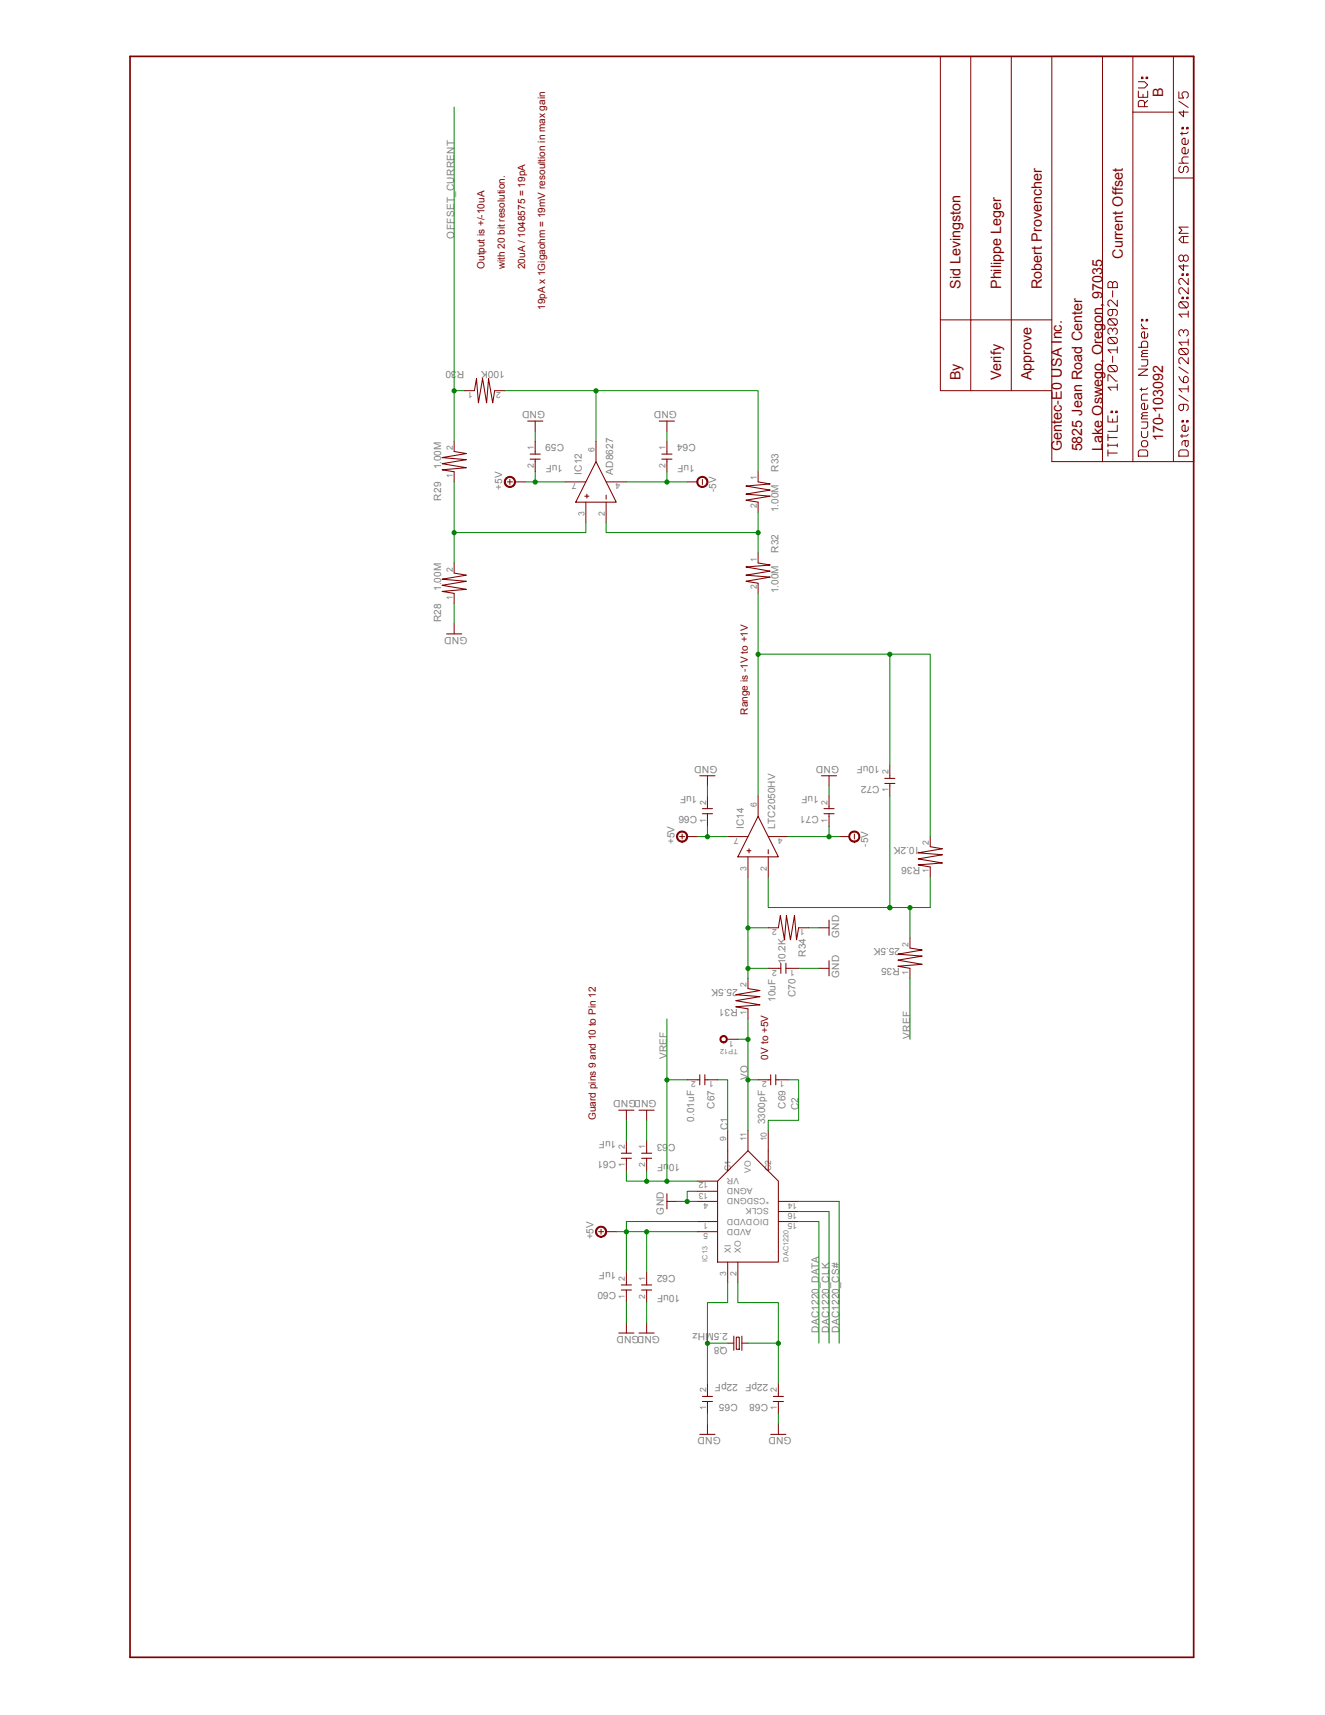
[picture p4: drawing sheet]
<svg xmlns="http://www.w3.org/2000/svg" width="216mm" height="279mm" viewBox="0 0 216 279" stroke-linecap="round" stroke-linejoin="round" font-family="sans-serif">
<g fill="none" stroke="#800000" stroke-width=".16">
<path d="M158.2 9.2v42.9h-5v-42.9M164.8 9.2v54.4M179.6 9.2v66M184.6 9.2v66M184.6 18.3h6.6M185.5 14.8v1.1h1.5v-1.1M185.5 13.3h1l.5 .5-.5 .5h-1M186 12.6h.2v.2h-.2zM186.2 15.3v.6M186.5 17.4v-.8l-.3-.2h-.5l-.2 .2v.8h1.5M186.8 12.6h.2v.2h-.2zM187 16.4l-.5 .5"/>
<path d="M191.2 18.3v-9.1h3.3v66h-3.3v-46.2M191.2 18.3v10.7M191.2 9.2h-19.8v66h19.8M192.1 15v1h.7l-.2-.8 .2-.2h.6l.2 .2v.5l-.2 .3M192.1 16.5l1.5 1M192.8 18v1l-.7-.7h1.5M191.2 29h3.3M192.1 26.6h1.5M192.3 27.1l-.2 .2v.6l.2 .2h.3l.2-.2v-.6l.3-.2h.3l.2 .2v.6l-.2 .2M192.6 20.7h.2v.3h-.2zM192.6 21.5v.5M192.8 38.5v1"/>
<path d="M193.4 20.7h.2v.3h-.2zM193.6 38.5h-1l-.5 .5 .5 .5h1M193.6 37h-1.5l.5 .5-.5 .5h1.5M193.6 24.3v.5l-.2 .3h-.6l-.2-.3v-.5l.2-.3h.3v1.1M193.6 22.8v.5l-.2 .2h-.6l-.2-.2v-.5l.2-.3h.3v1M193.6 21.5l-.2 .3h-1.1M193.6 25.6h-.8l-.2 .2v.5l.2 .3M153.2 52.1v11.5h18.2M171.4 52.1h-13.2v11.5M180.5 46.1l.3-.2h.2l.3 .2 .2-.2h.3l.3 .2v.8h-1.6zM180.8 59.5l1 1.1 .3-.3v-.5l-.3-.3h-1l-.3 .3v.5l.3 .3h1M180.8 55l1 1 .3-.3v-.5l-.3-.2h-1l-.3 .2v.5l.3 .3h1"/>
<path d="M180.8 51.9l1 1.1 .3-.3v-.5l-.3-.3h-1l-.3 .3v.5l.3 .3h1M181.3 58v1M181.3 54v-.3l-.3-.2h-.2l-.3 .2v.5l.3 .3M181.3 53.7l.2-.2h.3l.3 .2v.5l-.3 .3M181.3 46.1v.8M181.3 47.4v1M181.3 50.4v.8l-.3 .2h-.2l-.3-.2v-.5l.3-.3h1l.3 .3v.5l-.3 .2M182.1 57h-1.6l.5 .5M182.1 48.9v1l-1.1-1h-.2l-.3 .2v.6l.3 .2M182.1 56.5v1M185.5 56.6h1.5v-.8l-.2-.2h-.6l-.2 .2v.8M186 58.6h1v.8l-.2 .2h-.8"/>
<path d="M186 52h.2v.3h-.2zM186 52.8v.2l.5 .6M186 53.6h1M186.8 52h.2v.3h-.2zM187 57.6h-.8l-.2 .2v.3h1M187 57.1h-.8l-.2 .2 .2 .3M187 54.3v.5l-.2 .3h-.6l-.2-.3v-.5l.2-.2h.3v1M192.1 59.8l1.5 1M192.1 41.8l.2-.2h.3l.2 .2 .3-.2h.3l.2 .2v.5l-.2 .3h-.3l-.3-.3-.2 .3h-.3l-.2-.3zM192.3 56.8l1.1 1 .2-.3v-.5l-.2-.2h-1.1l-.2 .2v.5l.2 .3h1.1M192.3 49.2l1.1 1 .2-.3v-.5l-.2-.2h-1.1l-.2 .2v.5l.2 .3h1.1M192.6 44.6h.2v.3h-.2z"/>
<path d="M192.6 48.4h.2v.3h-.2zM192.8 43.1v1l-.7-.8h1.5M192.8 54.2v-.2l-.2-.3h-.3l-.2 .3v.5l.2 .2M192.8 54l.3-.3h.3l.2 .3v.5l-.2 .2M192.8 41.8v.5M193.4 44.6h.2v.3h-.2zM193.4 48.4h.2v.3h-.2zM193.6 58.3v1l-1-1h-.3l-.2 .2v.5l.2 .3M193.6 55.8h-1.5l.5 .5M193.6 55.2v1.1M193.6 51.2h-1.5l.5 .5M193.6 46.9v1l-1-1h-.3l-.2 .2v.5l.2 .3"/>
<path d="M193.6 45.4v1l-1-1h-.3l-.2 .2v.5l.2 .3M193.6 50.7v1M82.7 78.5h.8M83.1 78.1v.8M180.5 67.7v1h1.6v-1M180.5 62.1v-1h.3l1 1h.3M180.5 70.8v1M180.5 72.3v.5M180.5 73.3v1M180.5 73.8h1.6M180.5 72.5h1.6M180.5 71.3h1.6"/>
<path d="M181 67h.3v.2h-.3zM181.3 68.2v.5M181.8 67h.3v.2h-.3zM182.1 69.3v1h-1.6M182.1 63.1h-1.6l.5 .5M182.1 62.6v1M182.1 72.3v.5M185.5 73.6l.2-.3h1.1l.2 .3v.7h-1.5zM185.5 60.1h1.5l-1.5 1.1h1.5M186 70.3v.7l.2 .3h.6l.2-.3v-.7M186 68.7h1v.8l-.2 .3h-.8M186 63.2v.5"/>
<path d="M186 72.1l.2-.3h.6l.2 .3v.4l-.2 .3h-.6l-.2-.3zM187 67.7h-.8l-.2 .3v.2h1M187 66v.5l-.2 .2h-.6l-.2-.2v-.5l.2-.3h.3v1M187 64.2h-.8l-.2 .2v.8h1M187 63.2l-.2 .2h-1.1M187 67.2h-.8l-.2 .3 .2 .2M192.1 61.3l.2 .5 .5 .5h.6l.2-.2v-.5l-.2-.3h-.3l-.3 .3v.7M192.1 64.4l1.5 1M192.3 73.3h1.1l.2 .3v.7h-1.5v-.7zM192.6 68.5h.2v.2h-.2zM192.6 70.8v.5M192.8 65.9v.7l-.2 .3h-.3l-.2-.3v-.5l.2-.2h1.1l.2 .2v.5l-.2 .3"/>
<path d="M193.1 71.8v.7l.3 .3 .2-.3v-.7h-.8l-.2 .3v.4M193.4 68.5h.2v.2h-.2zM193.6 63.4h-1.5l.5 .5M193.6 62.8v1.1M193.6 69.5v.5l-.2 .3h-.6l-.2-.3v-.5l.2-.2h.3v1M193.6 70.8l-.2 .2h-1.1"/>
</g>
<path d="M21.2 9.2h173.3v260.8h-173.3z" fill="none" stroke="#800000" stroke-width=".28"/>
<path d="M82.4 77.9a.91 .91 0 0 1 1.5 .3 .91 .91 0 0 1-.8 1.2v-.2a.74 .74 0 0 1-.6-1 .74 .74 0 0 1 1.2-.2 .74 .74 0 0 1-.4 1.2h-.2v.2a.9 .9 0 0 1-.9-.5 .9 .9 0 0 1 .2-1z" fill-rule="evenodd" fill="#800000"/>
<path d="M82.4 77.9a.91 .91 0 0 1 1.5 .3 .91 .91 0 0 1-.8 1.2v-.2a.74 .74 0 0 1-.6-1 .74 .74 0 0 1 1.2-.2 .74 .74 0 0 1-.4 1.2h-.2v.2a.9 .9 0 0 1-.9-.5 .9 .9 0 0 1 .2-1zM83.9 78.5h1.7M114.4 78.1v.8" fill="none" stroke="#800000" stroke-width=".16"/>
<path d="M113.8 77.9a.91 .91 0 0 1 1.5 .3 .91 .91 0 0 1-.9 1.2v-.2a.76 .76 0 0 1-.6-1.1 .76 .76 0 0 1 1.3-.1 .76 .76 0 0 1-.4 1.2h-.3v.2a.9 .9 0 0 1-.8-.5 .9 .9 0 0 1 .2-1z" fill-rule="evenodd" fill="#800000"/>
<g fill="none" stroke="#800000" stroke-width=".16">
<path d="M74 71.9v1.7M74 76.9v1.6M75.6 63.6h1.7M80.6 63.6h1.7M87.2 68.6v1.7M87.2 71.9v1.7M87.2 75.2v1.7M92.2 78.5h3.3M97.1 71.9v3.3M98.8 78.5h3.3M108.7 68.6v1.7M108.7 71.9v1.7"/>
<path d="M108.7 75.2v1.7M112 78.5h1.6M113.8 77.9a.91 .91 0 0 1 1.5 .3 .91 .91 0 0 1-.9 1.2v-.2a.76 .76 0 0 1-.6-1.1 .76 .76 0 0 1 1.3-.1 .76 .76 0 0 1-.4 1.2h-.3v.2a.9 .9 0 0 1-.8-.5 .9 .9 0 0 1 .2-1zM123.5 76.9v1.6M74 91.7v1.7M74 96.7v1.6M95.5 81.8v3.3M98.8 81.8v3.3M123.5 81.8v1.7M123.5 90.1v1.6M123.5 95v1.7M74 101.6v1.7"/>
<path d="M102.1 185.8v1.7M102.1 189.1v1.7M113.6 199h3.3M113.6 195.7h3.3M113.6 192.4h3.3M113.6 194.1h3.3M118.6 184.2v3.3M121.9 184.2v3.3M125.2 184.2v3.3M126.8 199h3.3M126.8 195.7h3.3M126.8 197.4h3.3"/>
<path d="M97.5 200.7h.9M97.9 200.3v.8M113.6 200.7h3.3M118.6 205.6v3.3M120.2 205.6v3.3"/>
</g>
<g fill="none" stroke="#800000" stroke-width=".17">
<path d="M74 73.6l2 .3-4 .6 4 .4-4 .6 4 .7-4 .3 2 .4M77.3 63.6l.3-1.9 .4 3.9 .6-3.9 .7 3.9 .3-3.9 .7 3.9 .3-2M86 68.6h2.5M86.4 74h1.6M86.4 74.8h1.6M87.2 73.6v.4M87.2 74.8v.4M97.1 75.2l3.3 6.6h-6.6zM107.4 68.6h2.5M107.8 74h1.7M107.8 74.8h1.7M108.7 73.6v.4"/>
<path d="M108.7 74.8v.4M123.5 78.5l2 .3-4 .4 4 .6-4 .7 4 .3-4 .7 2 .3M74 93.4l2 .3-4 .7 4 .3-4 .7 4 .6-4 .4 2 .3M95.3 80.8h.6M95.6 80.5v.7M98.8 80.7v.6M123.5 91.7l2 .4-4 .3 4 .6-4 .7 4 .3-4 .7 2 .3M72.8 103.3h2.4M101.2 187.9h1.7M101.2 188.7h1.7M102.1 187.5v.4M102.1 188.7v.4"/>
<path d="M118.6 187.5v3.3M118.6 190.8l3.3-3.3 4.9 4.9v13.2h-9.9v-13.2zM125.2 187.5v3.3"/>
</g>
<path d="M97.3 200a.91 .91 0 0 1 1.5 .3 .91 .91 0 0 1-.9 1.3v-.2a.75 .75 0 0 1-.7-1 .75 .75 0 0 1 1.3-.2 .75 .75 0 0 1-.3 1.2h-.3v.2a.9 .9 0 0 1-.8-.6 .9 .9 0 0 1 .2-1z" fill-rule="evenodd" fill="#800000"/>
<g fill="none" stroke="#800000" stroke-width=".16">
<path d="M105.4 185.8v1.7M105.4 189.1v1.7M97.3 200a.91 .91 0 0 1 1.5 .3 .91 .91 0 0 1-.9 1.3v-.2a.75 .75 0 0 1-.7-1 .75 .75 0 0 1 1.3-.2 .75 .75 0 0 1-.3 1.2h-.3v.2a.9 .9 0 0 1-.8-.6 .9 .9 0 0 1 .2-1zM98.8 200.7h1.6M102.1 207.3v1.6M102.1 210.6v1.6M105.4 207.3v1.6M105.4 210.6v1.6M118.6 218.8h1M120.9 218.8h1M115.3 225.4v1.7M115.3 228.7v1.7"/>
<path d="M126.8 225.4v1.7M126.8 228.7v1.7"/>
</g>
<g fill="none" stroke="#800000" stroke-width=".17">
<path d="M104.5 187.9h1.7M104.5 188.7h1.7M105.4 187.5v.4M105.4 188.7v.4M101.2 209.3h1.7M101.2 210.2h1.7M102.1 208.9v.4M102.1 210.2v.4M104.5 209.3h1.7M104.5 210.2h1.7M105.4 208.9v.4M105.4 210.2v.4"/>
<path d="M119.6 217.7v2.3M120 217.8h.5v2h-.5zM120.9 217.7v2.3M114.4 227.5h1.7M114.4 228.3h1.7M115.3 227.1v.4M115.3 228.3v.4M126 227.5h1.7M126 228.3h1.7M126.8 227.1v.4M126.8 228.3v.4"/>
</g>
<path d="M117.5 168.9a.6 .6 0 0 1 1 .2 .6 .6 0 0 1-.6 .8v-.2a.44 .44 0 0 1-.3-.6 .44 .44 0 0 1 .7-.1 .44 .44 0 0 1-.2 .7h-.2v.2a.59 .59 0 0 1-.6-.4 .59 .59 0 0 1 .2-.6z" fill-rule="evenodd" fill="#800000"/>
<g fill="none" stroke="#800000" stroke-width=".16">
<path d="M110.7 136.3h.8M111.1 135.9v.8M115.3 126.4v1.6M135.1 126.4v1.6M112 175.9h1.6M115.3 175.9h1.6M117.5 168.9a.6 .6 0 0 1 1 .2 .6 .6 0 0 1-.6 .8v-.2a.44 .44 0 0 1-.3-.6 .44 .44 0 0 1 .7-.1 .44 .44 0 0 1-.2 .7h-.2v.2a.59 .59 0 0 1-.6-.4 .59 .59 0 0 1 .2-.6zM118.6 169.3h1.6M123.5 175.9h1.7M126.8 175.9h1.7M102.1 180.9v1.6M105.4 180.9v1.6"/>
<path d="M102.1 215.5v1.7M105.4 215.5v1.7M115.3 232v1.7M126.8 232v1.7"/>
</g>
<g fill="none" stroke="#800000" stroke-width=".17">
<path d="M114 126.4h2.5M133.8 126.4h2.5M113.6 175.9h.4M114 175.1v1.6M114.9 175.1v1.6M114.9 175.9h.4M125.2 175.9h.4M125.6 175.1v1.6M126.4 175.1v1.6M126.4 175.9h.4M100.8 180.9h2.5M104.1 180.9h2.5"/>
<path d="M100.8 217.2h2.5M104.1 217.2h2.5M114 233.7h2.5M125.6 233.7h2.5"/>
</g>
<path d="M110.5 135.6a.91 .91 0 0 1 1.5 .3 .91 .91 0 0 1-.9 1.3v-.2a.74 .74 0 0 1-.6-1 .74 .74 0 0 1 1.2-.2 .74 .74 0 0 1-.3 1.2h-.3v.2a.91 .91 0 0 1-.8-.6 .91 .91 0 0 1 .2-1z" fill-rule="evenodd" fill="#800000"/>
<path d="M110.5 135.6a.91 .91 0 0 1 1.5 .3 .91 .91 0 0 1-.9 1.3v-.2a.74 .74 0 0 1-.6-1 .74 .74 0 0 1 1.2-.2 .74 .74 0 0 1-.3 1.2h-.3v.2a.91 .91 0 0 1-.8-.6 .91 .91 0 0 1 .2-1zM112 136.3h1.6M139.2 135.9v.8" fill="none" stroke="#800000" stroke-width=".16"/>
<path d="M138.6 135.6a.91 .91 0 0 1 1.4 .3 .91 .91 0 0 1-.8 1.3v-.2a.73 .73 0 0 1-.7-1 .73 .73 0 0 1 1.2-.2 .73 .73 0 0 1-.3 1.2h-.2v.2a.91 .91 0 0 1-.8-.6 .91 .91 0 0 1 .2-1z" fill-rule="evenodd" fill="#800000"/>
<g fill="none" stroke="#800000" stroke-width=".16">
<path d="M115.3 129.7v1.6M115.3 133v1.6M118.6 136.3h3.3M121.9 139.6v3.3M123.5 129.7v3.3M125.2 139.6v3.3M125.2 136.3h3.3M135.1 129.7v1.6M135.1 133v1.6M136.7 136.3h1.7M138.6 135.6a.91 .91 0 0 1 1.4 .3 .91 .91 0 0 1-.8 1.3v-.2a.73 .73 0 0 1-.7-1 .73 .73 0 0 1 1.2-.2 .73 .73 0 0 1-.3 1.2h-.2v.2a.91 .91 0 0 1-.8-.6 .91 .91 0 0 1 .2-1zM145 124.7v1.7"/>
<path d="M145 128v1.7M151.6 136.3v1.6M121.9 159.4v1.7M125.2 157.8h1.6M125.2 151.2h1.6M128.5 157.8h1.6M130.1 151.2h1.7M133.4 157.8h1.7M133.4 151.2h1.7M148.3 152.8v1.7M148.3 157.8v1.6M151.6 141.2v1.7"/>
<path d="M121.9 164.4v1.6M108.7 195.7h1.6"/>
</g>
<g fill="none" stroke="#800000" stroke-width=".17">
<path d="M114.4 131.7h1.7M114.4 132.6h1.7M115.3 131.3v.4M115.3 132.6v.4M121.7 138.6h.7M122 138.3v.6M123.5 133l3.3 6.6h-6.6zM125.2 138.4v.7M134.3 131.7h1.6M134.3 132.6h1.6M135.1 131.3v.4M135.1 132.6v.4"/>
<path d="M144.2 126.8h1.6M144.2 127.6h1.6M145 126.4v.4M145 127.6v.4M151.6 137.9l2 .4-4 .6 4 .4-4 .6 4 .7-4 .3 2 .3M126.8 157.8h.4M126.8 151.2l.3-2 .7 3.9 .3-3.9 .7 3.9 .7-3.9 .3 3.9 .3-1.9M127.2 156.9v1.7M128.1 156.9v1.7M128.1 157.8h.4M135.1 149.9v2.5M135.1 156.5v2.5"/>
<path d="M148.3 154.5l2 .3-4 .6 4 .4-4 .6 4 .7-4 .3 2 .4M121.9 161.1l1.9 .3-3.9 .7 3.9 .3-3.9 .6 3.9 .7-3.9 .3 2 .4M108.7 194.5v2.5"/>
</g>
<path d="M85.6 78.5h6.6M87.2 76.9v1.6" fill="none" stroke="#008000" stroke-width=".16"/>
<circle cx="87.2" cy="78.5" r=".34" fill="#008000"/>
<g fill="none" stroke="#008000" stroke-width=".16">
<path d="M113.6 199h-11.5v1.7h11.5M100.4 200.7h1.7v6.6M105.4 200.7v6.6"/>
<circle cx="87.2" cy="78.5" r=".34"/>
</g>
<circle cx="102.1" cy="200.7" r=".34" fill="#008000"/>
<circle cx="102.1" cy="200.7" r=".34" fill="none" stroke="#008000" stroke-width=".16"/>
<circle cx="105.4" cy="200.7" r=".34" fill="#008000"/>
<g fill="none" stroke="#008000" stroke-width=".16">
<path d="M113.6 136.3h5M115.3 134.6v1.7"/>
<circle cx="105.4" cy="200.7" r=".34"/>
</g>
<circle cx="115.3" cy="136.3" r=".34" fill="#008000"/>
<g fill="none" stroke="#008000" stroke-width=".16">
<path d="M108.7 78.5h3.3M108.7 76.9v1.6h-6.6"/>
<circle cx="115.3" cy="136.3" r=".34"/>
</g>
<circle cx="108.7" cy="78.5" r=".34" fill="#008000"/>
<g fill="none" stroke="#008000" stroke-width=".16">
<path d="M135.1 136.3h1.6M135.1 134.6v1.7h-6.6"/>
<circle cx="108.7" cy="78.5" r=".34"/>
</g>
<circle cx="135.1" cy="136.3" r=".34" fill="#008000"/>
<g fill="none" stroke="#008000" stroke-width=".16">
<path d="M87.2 70.3v1.6M108.7 70.3v1.6M74 98.3v3.3M115.3 128v1.7M135.1 128v1.7M130.1 157.8h3.3M131.8 151.2h1.6M102.1 182.5v3.3M105.4 182.5v3.3M110.3 195.7h3.3M113.6 194.1h-1.6v1.6M102.1 212.2v3.3"/>
<path d="M105.4 212.2v3.3M115.3 230.4v1.6M126.8 230.4v1.6"/>
<circle cx="135.1" cy="136.3" r=".34"/>
</g>
<circle cx="112" cy="195.7" r=".34" fill="#008000"/>
<g fill="none" stroke="#008000" stroke-width=".16">
<path d="M82.3 63.6h14.8M97.1 71.9v-8.3h26.4v13.3"/>
<circle cx="112" cy="195.7" r=".34"/>
</g>
<circle cx="97.1" cy="63.7" r=".34" fill="#008000"/>
<g fill="none" stroke="#008000" stroke-width=".16">
<path d="M123.5 86.8v3.3M123.5 83.5v3.3h-24.7v-1.7"/>
<circle cx="97.1" cy="63.7" r=".34"/>
</g>
<circle cx="123.5" cy="86.8" r=".34" fill="#008000"/>
<g fill="none" stroke="#008000" stroke-width=".16">
<path d="M74 78.5v13.2M95.5 85.1v1.7h-21.5"/>
<circle cx="123.5" cy="86.8" r=".34"/>
</g>
<circle cx="74" cy="86.8" r=".34" fill="#008000"/>
<g fill="none" stroke="#008000" stroke-width=".16">
<path d="M74 17.4v46.2M75.6 63.6h-1.6v8.3"/>
<circle cx="74" cy="86.8" r=".34"/>
</g>
<circle cx="74" cy="63.7" r=".34" fill="#008000"/>
<g fill="none" stroke="#008000" stroke-width=".16">
<path d="M108.7 166v9.9M112 175.9h-3.3v16.5M102.1 190.8v1.6h11.5M105.4 190.8v1.6"/>
<circle cx="74" cy="63.7" r=".34"/>
</g>
<circle cx="105.4" cy="192.4" r=".34" fill="#008000"/>
<circle cx="105.4" cy="192.4" r=".34" fill="none" stroke="#008000" stroke-width=".16"/>
<circle cx="108.7" cy="192.4" r=".34" fill="#008000"/>
<circle cx="108.7" cy="192.4" r=".34" fill="none" stroke="#008000" stroke-width=".16"/>
<circle cx="108.7" cy="175.9" r=".34" fill="#008000"/>
<g fill="none" stroke="#008000" stroke-width=".16">
<path d="M148.3 159.4v9.9M130.1 199h3.3v19.8M130.1 197.4h5v21.4M115.3 218.8h3.3M118.6 208.9v3.3h-3.3v13.2"/>
<circle cx="108.7" cy="175.9" r=".34"/>
</g>
<circle cx="115.3" cy="218.8" r=".34" fill="#008000"/>
<g fill="none" stroke="#008000" stroke-width=".16">
<path d="M120.2 208.9v3.3h6.6v13.2M121.9 218.8h4.9"/>
<circle cx="115.3" cy="218.8" r=".34"/>
</g>
<circle cx="126.8" cy="218.8" r=".34" fill="#008000"/>
<g fill="none" stroke="#008000" stroke-width=".16">
<path d="M116.9 175.9h1.7v8.3M120.2 169.3h1.7M121.9 175.9h1.6M121.9 169.3v14.9M121.9 166v3.3M128.5 175.9h1.6v6.6h-4.9v1.7"/>
<circle cx="126.8" cy="218.8" r=".34"/>
</g>
<circle cx="121.9" cy="175.9" r=".34" fill="#008000"/>
<circle cx="121.9" cy="175.9" r=".34" fill="none" stroke="#008000" stroke-width=".16"/>
<circle cx="121.9" cy="169.3" r=".34" fill="#008000"/>
<g fill="none" stroke="#008000" stroke-width=".16">
<path d="M123.5 96.7v33M123.5 106.6h28.1v29.7M145 106.6v18.1"/>
<circle cx="121.9" cy="169.3" r=".34"/>
</g>
<circle cx="145" cy="106.6" r=".34" fill="#008000"/>
<circle cx="145" cy="106.6" r=".34" fill="none" stroke="#008000" stroke-width=".16"/>
<circle cx="123.5" cy="106.6" r=".34" fill="#008000"/>
<g fill="none" stroke="#008000" stroke-width=".16">
<path d="M145 129.7v18.1M125.2 142.9v4.9h19.8M148.3 147.8v5M151.6 142.9v4.9h-6.6"/>
<circle cx="123.5" cy="106.6" r=".34"/>
</g>
<circle cx="145" cy="147.9" r=".34" fill="#008000"/>
<circle cx="145" cy="147.9" r=".34" fill="none" stroke="#008000" stroke-width=".16"/>
<circle cx="145" cy="147.9" r=".34" fill="#008000"/>
<circle cx="145" cy="147.9" r=".34" fill="none" stroke="#008000" stroke-width=".16"/>
<circle cx="148.3" cy="147.9" r=".34" fill="#008000"/>
<g fill="none" stroke="#008000" stroke-width=".16">
<path d="M121.9 157.8h3.3M121.9 151.2h3.3M121.9 142.9v16.5"/>
<circle cx="148.3" cy="147.9" r=".34"/>
</g>
<circle cx="121.9" cy="157.8" r=".34" fill="#008000"/>
<circle cx="121.9" cy="157.8" r=".34" fill="none" stroke="#008000" stroke-width=".16"/>
<circle cx="121.9" cy="151.2" r=".34" fill="#008000"/>
<g fill="none" stroke="#008000" stroke-width=".16">
<path d="M130.1 195.7h6.6v23.1"/>
<circle cx="121.9" cy="151.2" r=".34"/>
</g>
<g font-size="2.3" fill="#800000">
<text x="189.5" y="15.7" transform="rotate(-90 189.5 15.7)">B</text>
<text x="156.5" y="47.1" transform="rotate(-90 156.5 47.1)">Sid Levingston</text>
<text x="163.1" y="47.1" transform="rotate(-90 163.1 47.1)">Philippe Leger</text>
<text x="169.7" y="47.1" transform="rotate(-90 169.7 47.1)">Robert Provencher</text>
<text x="182.9" y="42.2" transform="rotate(-90 182.9 42.2)">Current Offset</text>
<text x="156.5" y="62" transform="rotate(-90 156.5 62)">By</text>
<text x="163.1" y="62" transform="rotate(-90 163.1 62)">Verify</text>
<text x="168.1" y="62" transform="rotate(-90 168.1 62)">Approve</text>
<text x="189.5" y="71.9" transform="rotate(-90 189.5 71.9)">170-103092</text>
<text x="173" y="73.5" transform="rotate(-90 173 73.5)">Gentec-E0 USA Inc.</text>
<text x="176.3" y="73.6" transform="rotate(-90 176.3 73.6)">5825 Jean Road Center</text>
<text x="179.6" y="73.5" transform="rotate(-90 179.6 73.5)">Lake Oswego, Oregon, 97035</text>
</g>
<g font-size="1.6" fill="#808080">
<text x="74" y="38.9" transform="rotate(-90 74 38.9)">OFFSET_CURRENT</text>
<text x="75.6" y="60.4" transform="rotate(-180 75.6 60.4)">R30</text>
<text x="82.3" y="60.4" transform="rotate(-180 82.3 60.4)">100K</text>
<text x="88.8" y="67" transform="rotate(-180 88.8 67)">GND</text>
<text x="110.3" y="67" transform="rotate(-180 110.3 67)">GND</text>
<text x="71.9" y="76.5" transform="rotate(-90 71.9 76.5)">1.00M</text>
<text x="91.7" y="75.7" transform="rotate(-180 91.7 75.7)">1uF</text>
<text x="91.9" y="72.4" transform="rotate(-180 91.9 72.4)">C59</text>
<text x="94.8" y="77.3" transform="rotate(-90 94.8 77.3)">IC12</text>
<text x="99.9" y="77.3" transform="rotate(-90 99.9 77.3)">AD8627</text>
<text x="113.2" y="75.7" transform="rotate(-180 113.2 75.7)">1uF</text>
<text x="113.4" y="72.4" transform="rotate(-180 113.4 72.4)">C64</text>
<text x="126.8" y="76.8" transform="rotate(-90 126.8 76.8)">R33</text>
<text x="71.9" y="81.6" transform="rotate(-90 71.9 81.6)">R29</text>
<text x="81.9" y="79.8" transform="rotate(-90 81.9 79.8)">+5V</text>
<text x="116.7" y="80.2" transform="rotate(-90 116.7 80.2)">-5V</text>
<text x="126.8" y="83.5" transform="rotate(-90 126.8 83.5)">1.00M</text>
<text x="126.8" y="90" transform="rotate(-90 126.8 90)">R32</text>
<text x="71.9" y="101.4" transform="rotate(-90 71.9 101.4)">R28</text>
<text x="71.9" y="96.3" transform="rotate(-90 71.9 96.3)">1.00M</text>
<text x="126.8" y="96.7" transform="rotate(-90 126.8 96.7)">1.00M</text>
<text x="76.2" y="103.8" transform="rotate(-180 76.2 103.8)">GND</text>
<text x="116.9" y="124.7" transform="rotate(-180 116.9 124.7)">GND</text>
<text x="136.7" y="124.7" transform="rotate(-180 136.7 124.7)">GND</text>
<text x="143.3" y="124.7" transform="rotate(-180 143.3 124.7)">10uF</text>
<text x="113.6" y="129.7" transform="rotate(-180 113.6 129.7)">1uF</text>
<text x="133.4" y="129.7" transform="rotate(-180 133.4 129.7)">1uF</text>
<text x="143.3" y="128" transform="rotate(-180 143.3 128)">C72</text>
<text x="109.9" y="137.5" transform="rotate(-90 109.9 137.5)">+5V</text>
<text x="113.6" y="133" transform="rotate(-180 113.6 133)">C66</text>
<text x="121.2" y="135.1" transform="rotate(-90 121.2 135.1)">IC14</text>
<text x="126.3" y="135.1" transform="rotate(-90 126.3 135.1)">LTC2050HV</text>
<text x="133.4" y="133" transform="rotate(-180 133.4 133)">C71</text>
<text x="141.4" y="137.9" transform="rotate(-90 141.4 137.9)">-5V</text>
<text x="149.9" y="137.9" transform="rotate(-180 149.9 137.9)">10.2K</text>
<text x="149.9" y="141.2" transform="rotate(-180 149.9 141.2)">R36</text>
<text x="131.3" y="155.9" transform="rotate(-90 131.3 155.9)">R34</text>
<text x="136.7" y="152.8" transform="rotate(-90 136.7 152.8)">GND</text>
<text x="146.6" y="154.5" transform="rotate(-180 146.6 154.5)">25.5K</text>
<text x="120.2" y="161.1" transform="rotate(-180 120.2 161.1)">25.5K</text>
<text x="128" y="157.1" transform="rotate(-90 128 157.1)">10.2K</text>
<text x="136.7" y="159.4" transform="rotate(-90 136.7 159.4)">GND</text>
<text x="146.6" y="157.8" transform="rotate(-180 146.6 157.8)">R35</text>
<text x="120.2" y="164.4" transform="rotate(-180 120.2 164.4)">R31</text>
<text x="126.3" y="163.2" transform="rotate(-90 126.3 163.2)">10uF</text>
<text x="129.6" y="162.5" transform="rotate(-90 129.6 162.5)">C70</text>
<text x="108.7" y="172.6" transform="rotate(-90 108.7 172.6)">VREF</text>
<text x="148.3" y="169.3" transform="rotate(-90 148.3 169.3)">VREF</text>
<text x="107" y="179.2" transform="rotate(-180 107 179.2)">GNDGND</text>
<text x="121.9" y="175.9" transform="rotate(-90 121.9 175.9)">VO</text>
<text x="100.4" y="185.8" transform="rotate(-180 100.4 185.8)">1uF</text>
<text x="113.1" y="182.7" transform="rotate(-90 113.1 182.7)">0.01uF</text>
<text x="116.4" y="180.6" transform="rotate(-90 116.4 180.6)">C67</text>
<text x="118.6" y="184.1" transform="rotate(-90 118.6 184.1)">C1</text>
<text x="124.7" y="183.2" transform="rotate(-90 124.7 183.2)">3300pF</text>
<text x="128" y="180.6" transform="rotate(-90 128 180.6)">C69</text>
<text x="130.1" y="180.8" transform="rotate(-90 130.1 180.8)">C2</text>
<text x="100.4" y="189.1" transform="rotate(-180 100.4 189.1)">C61</text>
<text x="110.1" y="186.3" transform="rotate(-180 110.1 186.3)">C63</text>
<text x="110.8" y="189.6" transform="rotate(-180 110.8 189.6)">10uF</text>
<text x="108.2" y="197.9" transform="rotate(-90 108.2 197.9)">GND</text>
<text x="96.7" y="201.9" transform="rotate(-90 96.7 201.9)">+5V</text>
<text x="100.4" y="207.3" transform="rotate(-180 100.4 207.3)">1uF</text>
<text x="110.1" y="207.8" transform="rotate(-180 110.1 207.8)">C62</text>
<text x="100.4" y="210.6" transform="rotate(-180 100.4 210.6)">C60</text>
<text x="110.8" y="211.1" transform="rotate(-180 110.8 211.1)">10uF</text>
<text x="107.5" y="217.7" transform="rotate(-180 107.5 217.7)">GNDGND</text>
<text x="118.6" y="219.5" transform="rotate(-180 118.6 219.5)">Q8</text>
<text x="118.6" y="217.2" transform="rotate(-180 118.6 217.2)">2.5MHz</text>
<text x="133.4" y="217.1" transform="rotate(-90 133.4 217.1)">DAC1220_DATA</text>
<text x="135.1" y="217.1" transform="rotate(-90 135.1 217.1)">DAC1220_CLK</text>
<text x="136.7" y="217.1" transform="rotate(-90 136.7 217.1)">DAC1220_CS#</text>
<text x="120.2" y="225.4" transform="rotate(-180 120.2 225.4)">22pF</text>
<text x="125.2" y="225.4" transform="rotate(-180 125.2 225.4)">22pF</text>
<text x="120.2" y="228.7" transform="rotate(-180 120.2 228.7)">C65</text>
<text x="125.2" y="228.7" transform="rotate(-180 125.2 228.7)">C68</text>
<text x="117.4" y="234.2" transform="rotate(-180 117.4 234.2)">GND</text>
<text x="129" y="234.2" transform="rotate(-180 129 234.2)">GND</text>
</g>
<g font-size="1.6" fill="#800000">
<text x="79" y="43.8" transform="rotate(-90 79 43.8)">Output is +/-10uA</text>
<text x="82.3" y="43.9" transform="rotate(-90 82.3 43.9)">with 20 bit resolution.</text>
<text x="85.6" y="43.9" transform="rotate(-90 85.6 43.9)">20uA / 1048575 = 19pA</text>
<text x="88.9" y="50.5" transform="rotate(-90 88.9 50.5)">19pA x 1Gigaohm = 19mV resoultion in max gain</text>
<text x="121.9" y="116.5" transform="rotate(-90 121.9 116.5)">Range is -1V to +1V</text>
<text x="125.2" y="172.6" transform="rotate(-90 125.2 172.6)">0V to +5V</text>
<text x="97.1" y="182.5" transform="rotate(-90 97.1 182.5)">Guard pins 9 and 10 to Pin 12</text>
</g>
<g font-size="1.4" fill="#808080">
<text x="77.1" y="63.9" transform="rotate(-180 77.1 63.9)">1</text>
<text x="81.6" y="63.9" transform="rotate(-180 81.6 63.9)">2</text>
<text x="73.8" y="77.9" transform="rotate(-90 73.8 77.9)">1</text>
<text x="73.8" y="73.3" transform="rotate(-90 73.8 73.3)">2</text>
<text x="87" y="76.2" transform="rotate(-90 87 76.2)">2</text>
<text x="87" y="73.3" transform="rotate(-90 87 73.3)">1</text>
<text x="96.9" y="73.7" transform="rotate(-90 96.9 73.7)">6</text>
<text x="108.4" y="76.2" transform="rotate(-90 108.4 76.2)">2</text>
<text x="108.4" y="73.3" transform="rotate(-90 108.4 73.3)">1</text>
<text x="93.9" y="78.7" transform="rotate(-180 93.9 78.7)">7</text>
<text x="101.1" y="78.7" transform="rotate(-180 101.1 78.7)">4</text>
<text x="123.3" y="82.8" transform="rotate(-90 123.3 82.8)">2</text>
<text x="123.3" y="78.3" transform="rotate(-90 123.3 78.3)">1</text>
<text x="95.2" y="84.1" transform="rotate(-90 95.2 84.1)">3</text>
<text x="98.5" y="84.1" transform="rotate(-90 98.5 84.1)">2</text>
<text x="73.8" y="93.1" transform="rotate(-90 73.8 93.1)">2</text>
<text x="123.3" y="91.5" transform="rotate(-90 123.3 91.5)">1</text>
<text x="73.8" y="97.7" transform="rotate(-90 73.8 97.7)">1</text>
<text x="123.3" y="96" transform="rotate(-90 123.3 96)">2</text>
<text x="115" y="131.1" transform="rotate(-90 115 131.1)">2</text>
<text x="123.3" y="131.5" transform="rotate(-90 123.3 131.5)">6</text>
<text x="134.9" y="131.1" transform="rotate(-90 134.9 131.1)">2</text>
<text x="144.8" y="129.1" transform="rotate(-90 144.8 129.1)">1</text>
<text x="144.8" y="126.2" transform="rotate(-90 144.8 126.2)">2</text>
<text x="115" y="134" transform="rotate(-90 115 134)">1</text>
<text x="120.4" y="136.5" transform="rotate(-180 120.4 136.5)">7</text>
<text x="127.5" y="136.5" transform="rotate(-180 127.5 136.5)">4</text>
<text x="134.9" y="134" transform="rotate(-90 134.9 134)">1</text>
<text x="151.4" y="137.7" transform="rotate(-90 151.4 137.7)">2</text>
<text x="121.6" y="141.9" transform="rotate(-90 121.6 141.9)">3</text>
<text x="124.9" y="141.9" transform="rotate(-90 124.9 141.9)">2</text>
<text x="151.4" y="142.3" transform="rotate(-90 151.4 142.3)">1</text>
<text x="126.6" y="151.4" transform="rotate(-180 126.6 151.4)">2</text>
<text x="131.1" y="151.4" transform="rotate(-180 131.1 151.4)">1</text>
<text x="148.1" y="154.2" transform="rotate(-90 148.1 154.2)">2</text>
<text x="121.6" y="160.8" transform="rotate(-90 121.6 160.8)">2</text>
<text x="126.6" y="158" transform="rotate(-180 126.6 158)">2</text>
<text x="129.5" y="158" transform="rotate(-180 129.5 158)">1</text>
<text x="148.1" y="158.8" transform="rotate(-90 148.1 158.8)">1</text>
<text x="121.6" y="165.4" transform="rotate(-90 121.6 165.4)">1</text>
<text x="119.6" y="169.5" transform="rotate(-180 119.6 169.5)">1</text>
<text x="113.4" y="176.1" transform="rotate(-180 113.4 176.1)">2</text>
<text x="116.3" y="176.1" transform="rotate(-180 116.3 176.1)">1</text>
<text x="124.9" y="176.1" transform="rotate(-180 124.9 176.1)">2</text>
<text x="127.8" y="176.1" transform="rotate(-180 127.8 176.1)">1</text>
<text x="118.3" y="185.9" transform="rotate(-90 118.3 185.9)">9</text>
<text x="121.6" y="185.9" transform="rotate(-90 121.6 185.9)">11</text>
<text x="124.9" y="185.9" transform="rotate(-90 124.9 185.9)">10</text>
<text x="101.8" y="190.1" transform="rotate(-90 101.8 190.1)">1</text>
<text x="101.8" y="187.2" transform="rotate(-90 101.8 187.2)">2</text>
<text x="105.1" y="190.1" transform="rotate(-90 105.1 190.1)">2</text>
<text x="105.1" y="187.2" transform="rotate(-90 105.1 187.2)">1</text>
<text x="119.1" y="190.8" transform="rotate(-90 119.1 190.8)">C1</text>
<text x="120.5" y="191.9" transform="rotate(-180 120.5 191.9)">VR</text>
<text x="122.4" y="191.1" transform="rotate(-90 122.4 191.1)">VO</text>
<text x="125.7" y="190.8" transform="rotate(-90 125.7 190.8)">C2</text>
<text x="115.4" y="192.6" transform="rotate(-180 115.4 192.6)">12</text>
<text x="115.4" y="194.3" transform="rotate(-180 115.4 194.3)">13</text>
<text x="115.4" y="195.9" transform="rotate(-180 115.4 195.9)">4</text>
<text x="122.6" y="193.6" transform="rotate(-180 122.6 193.6)">AGND</text>
<text x="125.3" y="196.9" transform="rotate(-180 125.3 196.9)">SCLK</text>
<text x="125.3" y="195.2" transform="rotate(-180 125.3 195.2)">*CSDGND</text>
<text x="129.9" y="195.9" transform="rotate(-180 129.9 195.9)">14</text>
<text x="129.9" y="197.6" transform="rotate(-180 129.9 197.6)">16</text>
<text x="115.4" y="200.9" transform="rotate(-180 115.4 200.9)">5</text>
<text x="115.4" y="199.2" transform="rotate(-180 115.4 199.2)">1</text>
<text x="122.4" y="200.2" transform="rotate(-180 122.4 200.2)">AVDD</text>
<text x="125.3" y="198.5" transform="rotate(-180 125.3 198.5)">DIODVDD</text>
<text x="129.9" y="199.2" transform="rotate(-180 129.9 199.2)">15</text>
<text x="101.8" y="208.7" transform="rotate(-90 101.8 208.7)">2</text>
<text x="105.1" y="208.7" transform="rotate(-90 105.1 208.7)">1</text>
<text x="118.3" y="207.9" transform="rotate(-90 118.3 207.9)">3</text>
<text x="119.1" y="204.1" transform="rotate(-90 119.1 204.1)">XI</text>
<text x="120" y="207.9" transform="rotate(-90 120 207.9)">2</text>
<text x="120.7" y="204.1" transform="rotate(-90 120.7 204.1)">XO</text>
<text x="101.8" y="211.6" transform="rotate(-90 101.8 211.6)">1</text>
<text x="105.1" y="211.6" transform="rotate(-90 105.1 211.6)">2</text>
<text x="115" y="226.8" transform="rotate(-90 115 226.8)">2</text>
<text x="126.6" y="226.8" transform="rotate(-90 126.6 226.8)">2</text>
<text x="115" y="229.7" transform="rotate(-90 115 229.7)">1</text>
<text x="126.6" y="229.7" transform="rotate(-90 126.6 229.7)">1</text>
</g>
<g font-size="1.2" fill="#808080">
<text x="120.2" y="171" transform="rotate(-180 120.2 171)">TP12</text>
<text x="115.3" y="205.6" transform="rotate(-90 115.3 205.6)">IC13</text>
<text x="128.5" y="205.6" transform="rotate(-90 128.5 205.6)">DAC1220</text>
</g>
</svg>
